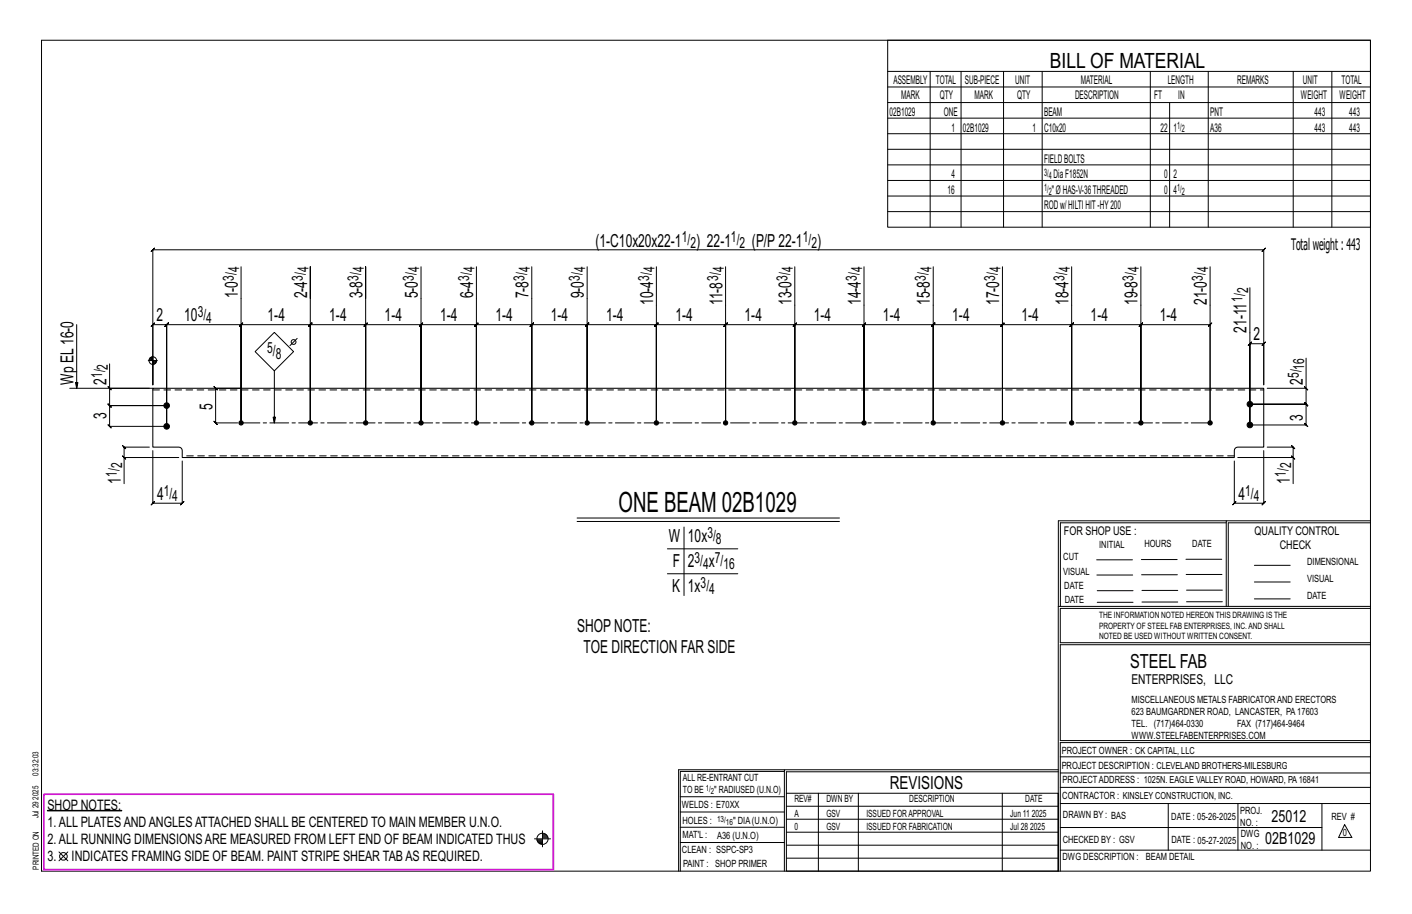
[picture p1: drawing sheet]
<svg xmlns="http://www.w3.org/2000/svg" width="432mm" height="279mm" viewBox="0 0 432 279" stroke-linecap="round" stroke-linejoin="round" font-family="sans-serif">
<g fill="#000" stroke="#000" stroke-width=".31">
<path d="M14.5 247.7h22.7v.2h-22.7z"/>
<circle cx="51" cy="130.3" r=".86"/>
<circle cx="51" cy="124" r=".86"/>
<circle cx="73.7" cy="129.3" r=".66"/>
<circle cx="94.9" cy="129.3" r=".66"/>
<circle cx="111.8" cy="129.3" r=".66"/>
<circle cx="128.8" cy="129.3" r=".66"/>
<circle cx="145.7" cy="129.3" r=".66"/>
<circle cx="162.6" cy="129.3" r=".66"/>
<circle cx="179.6" cy="129.3" r=".66"/>
<circle cx="200.7" cy="129.3" r=".66"/>
<circle cx="221.9" cy="129.3" r=".66"/>
<circle cx="243.1" cy="129.3" r=".66"/>
<circle cx="264.2" cy="129.3" r=".66"/>
<circle cx="285.4" cy="129.3" r=".66"/>
<circle cx="306.6" cy="129.3" r=".66"/>
<circle cx="327.7" cy="129.3" r=".66"/>
<circle cx="348.9" cy="129.3" r=".66"/>
<circle cx="370.1" cy="129.3" r=".66"/>
<circle cx="382.2" cy="129.9" r=".86"/>
<circle cx="382.2" cy="123.6" r=".86"/>
</g>
<g fill="none" stroke="#000" stroke-width=".31">
<path d="M12.7 12.3h406.4v254h-406.4zM271.5 12.3h147.6v57.2h-147.6zM271.5 21.8h147.6M271.5 26.6h147.6M271.5 31.4h147.6M271.5 36.1h147.6M284.5 21.8v47.7M293.9 21.8v47.7M306.9 21.8v47.7M318.7 21.8v47.7M351.8 21.8v47.7M357.7 31.4v38.1"/>
<path d="M369.5 21.8v47.7M395.5 21.8v47.7M407.3 21.8v47.7M271.5 40.9h147.6M271.5 45.6h147.6M271.5 50.4h147.6M271.5 55.2h147.6M271.5 59.9h147.6M271.5 64.7h147.6M23.5 99.2v19.5l-.4-1.8h.7l-.3 1.8M73.7 81.5v47.8M94.9 91.2v-9.7v47.8"/>
<path d="M111.8 91.2v-9.7v47.8M128.8 81.5v47.8M145.7 81.5v47.8M162.6 81.5v47.8M179.6 81.5v47.8M200.7 81.5v47.8M221.9 81.5v47.8M243.1 81.5v47.8M264.2 81.5v47.8M285.4 81.5v47.8M306.6 81.5v47.8M327.7 81.5v47.8"/>
<path d="M348.9 81.5v47.8M370.1 81.5v47.8v-30l.5-.5-1 1 .5-.5h-21.2l.5-.5-1 1 .5-.5v30v-30l.5-.5-1 1 .5-.5h-21.2l.5-.5-1 1 .5-.5v30v-30l.5-.5-1 1 .5-.5h-21.1l.5-.5-1 1 .5-.5v30v-30l.5-.5-1 1 .5-.5h-21.2l.5-.5-1 1 .5-.5v30v-30l.5-.5-1 1 .5-.5h-21.2l.5-.5-1 1 .5-.5v30v-30l.5-.5-1 1 .5-.5h-21.1l.5-.5-1 1 .5-.5v30v-30l.5-.5-1 1 .5-.5h-21.2l.5-.5-1 1 .5-.5v30v-30l.5-.5-1 1 .5-.5h-21.2l.5-.5-1 1 .5-.5v30v-30l.5-.5-1 1 .5-.5h-21.1l.5-.5-1 1 .5-.5v30v-30l.5-.5-1 1 .5-.5h-17l.5-.5-1 1 .5-.5v30v-30l.5-.5-1 1 .5-.5h-16.9l.5-.5-1 1 .5-.5v30v-30l.5-.5-1 1 .5-.5h-16.9l.5-.5-1 1 .5-.5v30v-30l.5-.5-1 1 .5-.5h-17l.5-.5-1 1 .5-.5v30v-30l.5-.5-1 1 .5-.5h-16.9l.5-.5-1 1 .5-.5v30v-30l.5-.5-1 1 .5-.5h-21.2l.5-.5-1 1 .5-.5v30v-30l.5-.5-1 1 .5-.5h-22.7l.5-.5-1 1 .5-.5v31v-31l.5-.5-1 1 .5-.5h-4.3l.5-.5-1 1 .5-.5v18.3M382.2 87.9v42v-24.8l-.5 .5 1-1-.5 .5h4.3l-.5 .5 1-1-.5 .5v12.5v-41.2l.5-.5-1 1 .5-.5h-339.8l.5-.5-1 1 .5-.5v41.2M21.3 118.7h25.4M33 118.2l1 1zM33.5 118.7v5.3l-.5-.5 1 1-.5-.5h17.5h-17.5l-.5-.5 1 1-.5-.5v6.3l-.5-.5 1 1-.5-.5h17.5M33.5 111.2v7.5h12.2M45.3 110.2h2.8M45.7 109.7v.5M45.9 109.4v.8M46.1 109.3v.9M46.3 109.1v1.1"/>
<path d="M46.5 109.1v1.1M46.7 108.8v8.8M46.9 110.2v1.2M47.2 110.2v1.1M47.4 110.2v1M47.6 110.2v.8M47.8 110.2v.5M73.7 118.7h-7.8l-.5-.5 1 1-.5-.5v10.6l-.5-.5 1 1-.5-.5h6.8M78 107.5l5.9-5.9 5.9 5.9-5.9 5.9zM83.9 113.4v15.9l-.4-1.8h.8l-.4 1.8M90.9 103.4l-2.2 2.2M398.9 118.2l1 1z"/>
<path d="M399.4 109.5v9.2h-11.9M399.4 118.7v4.9l-.5-.5 1 1-.5-.5h-17.2h17.2l-.5-.5 1 1-.5-.5v6.3l-.5-.5 1 1-.5-.5h-17.2M37.5 139.4l1 1zM45.7 136.7h-7.7l-.5-.5 1 1-.5-.5v3.2M46.7 137.7v16.1l-.5 .5 1-1-.5 .5h9l-.5 .5 1-1-.5 .5v-12.9M54.7 139.9h-16.7v8M378.5 139.9h17v8M386.5 137.7v16.1l.5-.5-1 1 .5-.5h-9l.5-.5-1 1 .5-.5v-12.9M387.5 136.7h8l-.5-.5 1 1-.5-.5v3.2M395 139.4l1 1zM176.5 158.4h80.2M176.5 159.4h80.2"/>
<path d="M375 159.8h-50.7v25.6M375 159.2h-51.3l-.1 107.1M419.1 159.2h-44.1v26.2M419.1 159.8h-43.5v25.6M204.1 167.8h21.5M204.1 175.4h21.5M209.2 161.1v21M335.4 171.1h10.9M335.4 175.8h11M349 171h11M349.1 175.7h11M362.7 171h10.9"/>
<path d="M362.7 175.6h11M383.6 172.8h11M383.6 177.9h11M323.7 185.4h95.4M335.5 184.1h11M335.5 180.6h11M349.2 184h11M349.2 180.5h11M362.9 180.4h10.9M362.9 184h10.9M383.6 183.1h11M419.1 186h-94.9v10.5h94.9"/>
<path d="M419.1 197.1h-94.9v29.3h94.9v.6h-94.9v39.3M239.9 235.8h-31.9v30.5M239.9 235.3h-32.4v31M323.6 235.3h-83.7v31M323.6 235.9h-83.1v6.6M324.2 236.3h94.9M324.2 231.4h94.9M163.4 256.4h4.9M164.2 256.7h1.7M164.3 257h1.6M164.4 257.3h1.5M164.6 257.6h1.3"/>
<path d="M165 257.9h.9M165.9 254v4.9M165.9 255h.9M165.9 256.1h1.7M165.9 255.3h1.3M165.9 255.6h1.5M165.9 255.9h1.6M208 252.9h31.9M208 257.5h31.9M208 243.6h31.9M208 248.2h31.9M240.5 242.5h83.1v23.8h-83.1z"/>
<path d="M240.5 258.4h83.1M240.5 254.4h83.1M240.5 250.4h83.1M240.5 246.5h83.1M250.3 242.5v23.8M262.5 242.5v23.8M306.5 242.5v23.8M324.2 253h80.1M324.2 245.6h94.9M324.2 259.9h94.9M324.2 240.7h94.9M357.3 245.6v14.3"/>
<path d="M378.6 245.6v14.3M404.3 245.6v14.3M411.2 252.1l2.2 3.9h-4zM18 260.4l2.7 2.7M20.7 260.4l-2.7 2.7M240.5 262.3h83.1"/>
<circle cx="46.7" cy="110.2" r="1.16"/>
<circle cx="89.8" cy="104.5" r=".74"/>
<circle cx="165.9" cy="256.4" r="1.71"/>
<circle cx="19.4" cy="261.8" r="1.17"/>
</g>
<path d="M13.4 242.8h155.8v23h-155.8z" fill="none" stroke="#f0f" stroke-width=".5"/>
<path d="M46.7 118.7h339.8v18h-8a1.06 1.06 0 0 0-1 1v2.2h-321.8v-2.2a1.06 1.06 0 0 0-1-1h-8z" fill="none" stroke="#000" stroke-width=".32"/>
<path d="M46.7 119.2h339.8M377.5 139.4h-321.8" fill="none" stroke="#000" stroke-width=".31" stroke-dasharray="2 1.4"/>
<path d="M73.7 129.3h296.4" fill="none" stroke="#000" stroke-width=".31" stroke-dasharray="5.8 1 1 1"/>
<text font-size="8.6" x="189.2" y="156.4">ONE BEAM 02B1029</text>
<text font-size="6.4" x="321.1" y="20.7">BILL OF MATERIAL</text>
<text font-size="5.9" x="345.6" y="204.1">STEEL FAB</text>
<g font-size="5.5">
<text x="182.1" y="75.4">(1-C10x20x22-1</text>
<text x="212.9" y="75.4">) 22-1</text>
<text x="230" y="75.4">(P/P22-1</text>
<text x="249.9" y="75.4">)</text>
<text x="72.7" y="91.2" transform="rotate(-90 72.7 91.2)">1-0</text>
<text x="93.9" y="91.2" transform="rotate(-90 93.9 91.2)">2-4</text>
<text x="110.8" y="91.2" transform="rotate(-90 110.8 91.2)">3-8</text>
<text x="127.8" y="91.2" transform="rotate(-90 127.8 91.2)">5-0</text>
<text x="144.7" y="91.2" transform="rotate(-90 144.7 91.2)">6-4</text>
<text x="161.6" y="91.2" transform="rotate(-90 161.6 91.2)">7-8</text>
<text x="178.6" y="91.2" transform="rotate(-90 178.6 91.2)">9-0</text>
<text x="199.7" y="93.3" transform="rotate(-90 199.7 93.3)">10-4</text>
<text x="220.9" y="93.3" transform="rotate(-90 220.9 93.3)">11-8</text>
<text x="242.1" y="93.3" transform="rotate(-90 242.1 93.3)">13-0</text>
<text x="263.2" y="93.3" transform="rotate(-90 263.2 93.3)">14-4</text>
<text x="284.4" y="93.3" transform="rotate(-90 284.4 93.3)">15-8</text>
<text x="305.6" y="93.3" transform="rotate(-90 305.6 93.3)">17-0</text>
<text x="326.7" y="93.3" transform="rotate(-90 326.7 93.3)">18-4</text>
<text x="347.9" y="93.3" transform="rotate(-90 347.9 93.3)">19-8</text>
<text x="369.1" y="93.3" transform="rotate(-90 369.1 93.3)">21-0</text>
<text x="47.8" y="98.3">2</text>
<text x="56.4" y="98.3">10</text>
<text x="81.8" y="98.3">1-4</text>
<text x="100.7" y="98.3">1-4</text>
<text x="117.6" y="98.3">1-4</text>
<text x="134.6" y="98.3">1-4</text>
<text x="151.5" y="98.3">1-4</text>
<text x="168.4" y="98.3">1-4</text>
<text x="185.4" y="98.3">1-4</text>
<text x="206.5" y="98.3">1-4</text>
<text x="227.7" y="98.3">1-4</text>
<text x="248.9" y="98.3">1-4</text>
<text x="270" y="98.3">1-4</text>
<text x="291.2" y="98.3">1-4</text>
<text x="312.4" y="98.3">1-4</text>
<text x="333.5" y="98.3">1-4</text>
<text x="354.7" y="98.3">1-4</text>
<text x="381.2" y="101.7" transform="rotate(-90 381.2 101.7)">21-11</text>
<text x="383.3" y="104.1">2</text>
<text x="22.5" y="117.6" transform="rotate(-90 22.5 117.6)">Wp EL16-0</text>
<text x="32.5" y="117.6" transform="rotate(-90 32.5 117.6)">2</text>
<text x="398.4" y="117.6" transform="rotate(-90 398.4 117.6)">2</text>
<text x="64.9" y="125.2" transform="rotate(-90 64.9 125.2)">5</text>
<text x="32.5" y="128.2" transform="rotate(-90 32.5 128.2)">3</text>
<text x="398.4" y="128.5" transform="rotate(-90 398.4 128.5)">3</text>
<text x="37" y="147.9" transform="rotate(-90 37 147.9)">1</text>
<text x="394.5" y="147.9" transform="rotate(-90 394.5 147.9)">1</text>
<text x="48" y="152.8">4</text>
<text x="378.8" y="152.8">4</text>
<text x="204.5" y="165.8">W</text>
<text x="210.4" y="165.8">10x</text>
<text x="205.7" y="173.4">F</text>
<text x="210.4" y="173.4">2</text>
<text x="216.8" y="173.4">x</text>
<text x="205.5" y="181.1">K</text>
<text x="210.4" y="181.1">1x</text>
<text x="176.5" y="193.2">SHOPNOTE:</text>
<text x="178.5" y="199.7">TOE DIRECTION FAR SIDE</text>
<text x="272.2" y="241.1">REVISIONS</text>
</g>
<g font-size="5.1">
<text x="388.9" y="251.3">25012</text>
<text x="386.9" y="258.1">02B1029</text>
</g>
<text font-size="4.9" x="394.8" y="76.4">Totalweight : 443</text>
<g font-size="4.7">
<text x="208.5" y="74.1">1/</text>
<text x="211.1" y="75.8">2</text>
<text x="223.5" y="74.1">1/</text>
<text x="226.2" y="75.8">2</text>
<text x="245.5" y="74.1">1/</text>
<text x="248.1" y="75.8">2</text>
<text x="73.1" y="83.3" transform="rotate(-90 73.1 83.3)">4</text>
<text x="94.3" y="83.3" transform="rotate(-90 94.3 83.3)">4</text>
<text x="111.2" y="83.3" transform="rotate(-90 111.2 83.3)">4</text>
<text x="128.2" y="83.3" transform="rotate(-90 128.2 83.3)">4</text>
<text x="145.1" y="83.3" transform="rotate(-90 145.1 83.3)">4</text>
<text x="162" y="83.3" transform="rotate(-90 162 83.3)">4</text>
<text x="179" y="83.3" transform="rotate(-90 179 83.3)">4</text>
<text x="200.1" y="83.3" transform="rotate(-90 200.1 83.3)">4</text>
<text x="221.3" y="83.3" transform="rotate(-90 221.3 83.3)">4</text>
<text x="242.5" y="83.3" transform="rotate(-90 242.5 83.3)">4</text>
<text x="263.6" y="83.3" transform="rotate(-90 263.6 83.3)">4</text>
<text x="284.8" y="83.3" transform="rotate(-90 284.8 83.3)">4</text>
<text x="306" y="83.3" transform="rotate(-90 306 83.3)">4</text>
<text x="327.1" y="83.3" transform="rotate(-90 327.1 83.3)">4</text>
<text x="348.3" y="83.3" transform="rotate(-90 348.3 83.3)">4</text>
<text x="369.5" y="83.3" transform="rotate(-90 369.5 83.3)">4</text>
<text x="71.5" y="85.9" transform="rotate(-90 71.5 85.9)">3/</text>
<text x="92.7" y="85.9" transform="rotate(-90 92.7 85.9)">3/</text>
<text x="109.6" y="85.9" transform="rotate(-90 109.6 85.9)">3/</text>
<text x="126.5" y="85.9" transform="rotate(-90 126.5 85.9)">3/</text>
<text x="143.5" y="85.9" transform="rotate(-90 143.5 85.9)">3/</text>
<text x="160.4" y="85.9" transform="rotate(-90 160.4 85.9)">3/</text>
<text x="177.3" y="85.9" transform="rotate(-90 177.3 85.9)">3/</text>
<text x="198.5" y="85.9" transform="rotate(-90 198.5 85.9)">3/</text>
<text x="219.7" y="85.9" transform="rotate(-90 219.7 85.9)">3/</text>
<text x="240.8" y="85.9" transform="rotate(-90 240.8 85.9)">3/</text>
<text x="262" y="85.9" transform="rotate(-90 262 85.9)">3/</text>
<text x="283.2" y="85.9" transform="rotate(-90 283.2 85.9)">3/</text>
<text x="304.3" y="85.9" transform="rotate(-90 304.3 85.9)">3/</text>
<text x="325.5" y="85.9" transform="rotate(-90 325.5 85.9)">3/</text>
<text x="346.7" y="85.9" transform="rotate(-90 346.7 85.9)">3/</text>
<text x="367.8" y="85.9" transform="rotate(-90 367.8 85.9)">3/</text>
<text x="381.6" y="89.7" transform="rotate(-90 381.6 89.7)">2</text>
<text x="380" y="92.3" transform="rotate(-90 380 92.3)">1/</text>
<text x="60.5" y="97">3/</text>
<text x="63.1" y="98.7">4</text>
<text x="32.9" y="113" transform="rotate(-90 32.9 113)">2</text>
<text x="81.7" y="108">5/</text>
<text x="84.3" y="109.7">8</text>
<text x="398.8" y="113" transform="rotate(-90 398.8 113)">16</text>
<text x="31.3" y="115.6" transform="rotate(-90 31.3 115.6)">1/</text>
<text x="397.2" y="115.6" transform="rotate(-90 397.2 115.6)">5/</text>
<text x="37.4" y="143.2" transform="rotate(-90 37.4 143.2)">2</text>
<text x="394.9" y="143.2" transform="rotate(-90 394.9 143.2)">2</text>
<text x="35.7" y="145.8" transform="rotate(-90 35.7 145.8)">1/</text>
<text x="393.2" y="145.8" transform="rotate(-90 393.2 145.8)">1/</text>
<text x="50.1" y="151.6">1/</text>
<text x="52.7" y="153.3">4</text>
<text x="380.8" y="151.6">1/</text>
<text x="383.4" y="153.3">4</text>
<text x="216.3" y="164.6">3/</text>
<text x="218.9" y="166.2">8</text>
<text x="212.4" y="172.2">3/</text>
<text x="215" y="173.9">4</text>
<text x="218.6" y="172.2">7/</text>
<text x="221.2" y="173.9">16</text>
<text x="214.3" y="179.8">3/</text>
<text x="216.9" y="181.5">4</text>
</g>
<g font-size="4.4">
<text x="14.5" y="247.5">SHOP NOTES:</text>
<text x="14.5" y="258">2.ALL RUNNING DIMENSIONSARE MEASURED FROM LEFT END OF BEAM INDICATED THUS</text>
<text x="14.5" y="252.7">1.ALL PLATESANDANGLESATTACHED SHALL BE CENTERED TO MAIN MEMBER U.N.O.</text>
<text x="14.5" y="263.2">3.</text>
<text x="21.9" y="263.2">INDICATES FRAMING SIDE OF BEAM. PAINT STRIPE SHEAR TABAS REQUIRED.</text>
</g>
<text font-size="4.2" x="346" y="209.1">ENTERPRISES, LLC</text>
<g font-size="3.7">
<text x="273.2" y="25.6">ASSEMBLY</text>
<text x="286.2" y="25.6">TOTAL</text>
<text x="295.1" y="25.6">SUB-PIECE</text>
<text x="310.4" y="25.6">UNIT</text>
<text x="330.5" y="25.6">MATERIAL</text>
<text x="357.1" y="25.6">LENGTH</text>
<text x="378.3" y="25.6">REMARKS</text>
<text x="398.4" y="25.6">UNIT</text>
<text x="410.2" y="25.6">TOTAL</text>
<text x="272.1" y="35.5">02B1029</text>
<text x="275.6" y="30.4">MARK</text>
<text x="287.4" y="30.4">QTY</text>
<text x="288.6" y="35.5">ONE</text>
<text x="298" y="30.4">MARK</text>
<text x="311" y="30.4">QTY</text>
<text x="319.3" y="35.5">BEAM</text>
<text x="328.7" y="30.4">DESCRIPTION</text>
<text x="353" y="30.4">FT</text>
<text x="360.3" y="30.4">IN</text>
<text x="370.1" y="35.5">PNT</text>
<text x="397.8" y="30.4">WEIGHT</text>
<text x="402" y="35.5">443</text>
<text x="409.6" y="30.4">WEIGHT</text>
<text x="412.6" y="35.5">443</text>
<text x="290.9" y="40.2">1</text>
<text x="294.5" y="40.2">02B1029</text>
<text x="315.8" y="40.2">1</text>
<text x="319.3" y="40.2">C10x20</text>
<text x="354.9" y="40.2">22</text>
<text x="358.9" y="40.2">1</text>
<text x="370.1" y="40.2">A36</text>
<text x="402" y="40.2">443</text>
<text x="412.6" y="40.2">443</text>
<text x="319.3" y="49.7">FIELDBOLTS</text>
<text x="289.8" y="59.3">16</text>
<text x="290.9" y="54.5">4</text>
<text x="321.6" y="59.3">&quot;ØHAS-V-36THREADED</text>
<text x="322.2" y="54.5">DiaF1852N</text>
<text x="356" y="54.5">0</text>
<text x="356" y="59.3">0</text>
<text x="358.9" y="54.5">2</text>
<text x="358.9" y="59.3">4</text>
<text x="319.3" y="64">RODw/HILTIHIT-HY200</text>
<text x="325.3" y="163.4">FOR SHOP USE :</text>
<text x="383.7" y="163.4">QUALITY CONTROL</text>
<text x="391.4" y="167.8">CHECK</text>
</g>
<g font-size="3.1">
<text x="360" y="39.4">1/</text>
<text x="361.4" y="40.5">2</text>
<text x="319.3" y="53.7">3/</text>
<text x="319.3" y="58.4">1/</text>
<text x="320.7" y="54.8">4</text>
<text x="320.7" y="59.5">2</text>
<text x="360" y="58.4">1/</text>
<text x="361.4" y="59.5">2</text>
<text x="336.2" y="167.4">INITIAL</text>
<text x="350" y="167.1">HOURS</text>
<text x="364.6" y="167.2">DATE</text>
<text x="325.2" y="171.3">CUT</text>
<text x="399.8" y="172.8">DIMENSIONAL</text>
<text x="325.1" y="175.8">VISUAL</text>
<text x="399.8" y="177.9">VISUAL</text>
<text x="325.5" y="180">DATE</text>
<text x="325.7" y="184.4">DATE</text>
<text x="399.8" y="183.1">DATE</text>
<text x="346" y="215">MISCELLANEOUS METALS FABRICATORAND ERECTORS</text>
<text x="346" y="218.6">623 BAUMGARDNER ROAD, LANCASTER, PA17603</text>
<text x="346" y="225.8">WWW.STEELFABENTERPRISES.COM</text>
<text x="346" y="222.2">TEL. (717)464-0330</text>
<text x="378.3" y="222.2">FAX (717)464-9464</text>
<text x="324.7" y="230.5">PROJECT OWNER : CK CAPITAL, LLC</text>
<text x="208.8" y="238.8">ALL RE-ENTRANT CUT</text>
<text x="324.7" y="235.1">PROJECT DESCRIPTION : CLEVELAND BROTHERS-MILESBURG</text>
<text x="324.9" y="239.5">PROJECTADDRESS : 1025N. EAGLE VALLEY ROAD, HOWARD, PA16841</text>
<text x="208.8" y="242.5">TO BE</text>
<text x="218.4" y="242.5">&quot; RADIUSED (U.N.O)</text>
<text x="242.9" y="245.3">REV#</text>
<text x="252.7" y="245.3">DWN BY</text>
<text x="278.1" y="245.3">DESCRIPTION</text>
<text x="313.5" y="245.3">DATE</text>
<text x="324.9" y="244.2">CONTRACTOR : KINSLEY CONSTRUCTION, INC.</text>
<text x="208.5" y="247">WELDS : E70XX</text>
<text x="208.7" y="251.7">HOLES :</text>
<text x="224.2" y="251.8">&quot; DIA(U.N.O)</text>
<text x="242.9" y="249.9">A</text>
<text x="252.7" y="249.9">GSV</text>
<text x="264.9" y="249.9">ISSUED FORAPPROVAL</text>
<text x="309" y="249.9">Jun 11</text>
<text x="315.5" y="249.9">2025</text>
<text x="325.1" y="250">DRAWN BY : BAS</text>
<text x="358.2" y="250.5">DATE : 05-26-2025</text>
<text x="379.3" y="248.9">PROJ.</text>
<text x="407.2" y="250.5">REV #</text>
<text x="208.7" y="256.3">MAT'L :</text>
<text x="219.3" y="256.4">A36 (U.N.O)</text>
<text x="242.9" y="253.8">0</text>
<text x="252.7" y="253.8">GSV</text>
<text x="264.9" y="253.8">ISSUED FOR FABRICATION</text>
<text x="309" y="253.8">Jul 28</text>
<text x="315" y="253.8">2025</text>
<text x="325" y="257.6">CHECKED BY : GSV</text>
<text x="358.3" y="257.7">DATE : 05-27-2025</text>
<text x="379.3" y="252.5">NO. :</text>
<text x="379.5" y="255.9">DWG</text>
<text x="410.6" y="255.5">0</text>
<text x="208.6" y="260.7">CLEAN : SSPC-SP3</text>
<text x="324.9" y="262.9">DWG DESCRIPTION :</text>
<text x="350.4" y="263">BEAM DETAIL</text>
<text x="379.5" y="259.5">NO. :</text>
<text x="208.9" y="265">PAINT : SHOP PRIMER</text>
</g>
<g font-size="2.7">
<text x="336.1" y="189">THE INFORMATION NOTED HEREON THIS DRAWING IS THE</text>
<text x="336.1" y="195.4">NOTED BE USED WITHOUT WRITTEN CONSENT.</text>
<text x="336.1" y="192.2">PROPERTY OF STEEL FAB ENTERPRISES, INC.AND SHALL</text>
</g>
<g font-size="2.6">
<text x="215.9" y="241.8">1/</text>
<text x="217.4" y="242.7">2</text>
<text x="219.3" y="251.1">13/</text>
<text x="222" y="252.1">16</text>
</g>
<g font-size="2.5">
<text x="11.7" y="237.1" transform="rotate(-90 11.7 237.1)">03:32:03</text>
<text x="11.8" y="244.4" transform="rotate(-90 11.8 244.4)">2025</text>
<text x="11.8" y="250.1" transform="rotate(-90 11.8 250.1)">Jul 29</text>
<text x="11.9" y="265.8" transform="rotate(-90 11.9 265.8)">PRINTED ON</text>
</g>
</svg>
